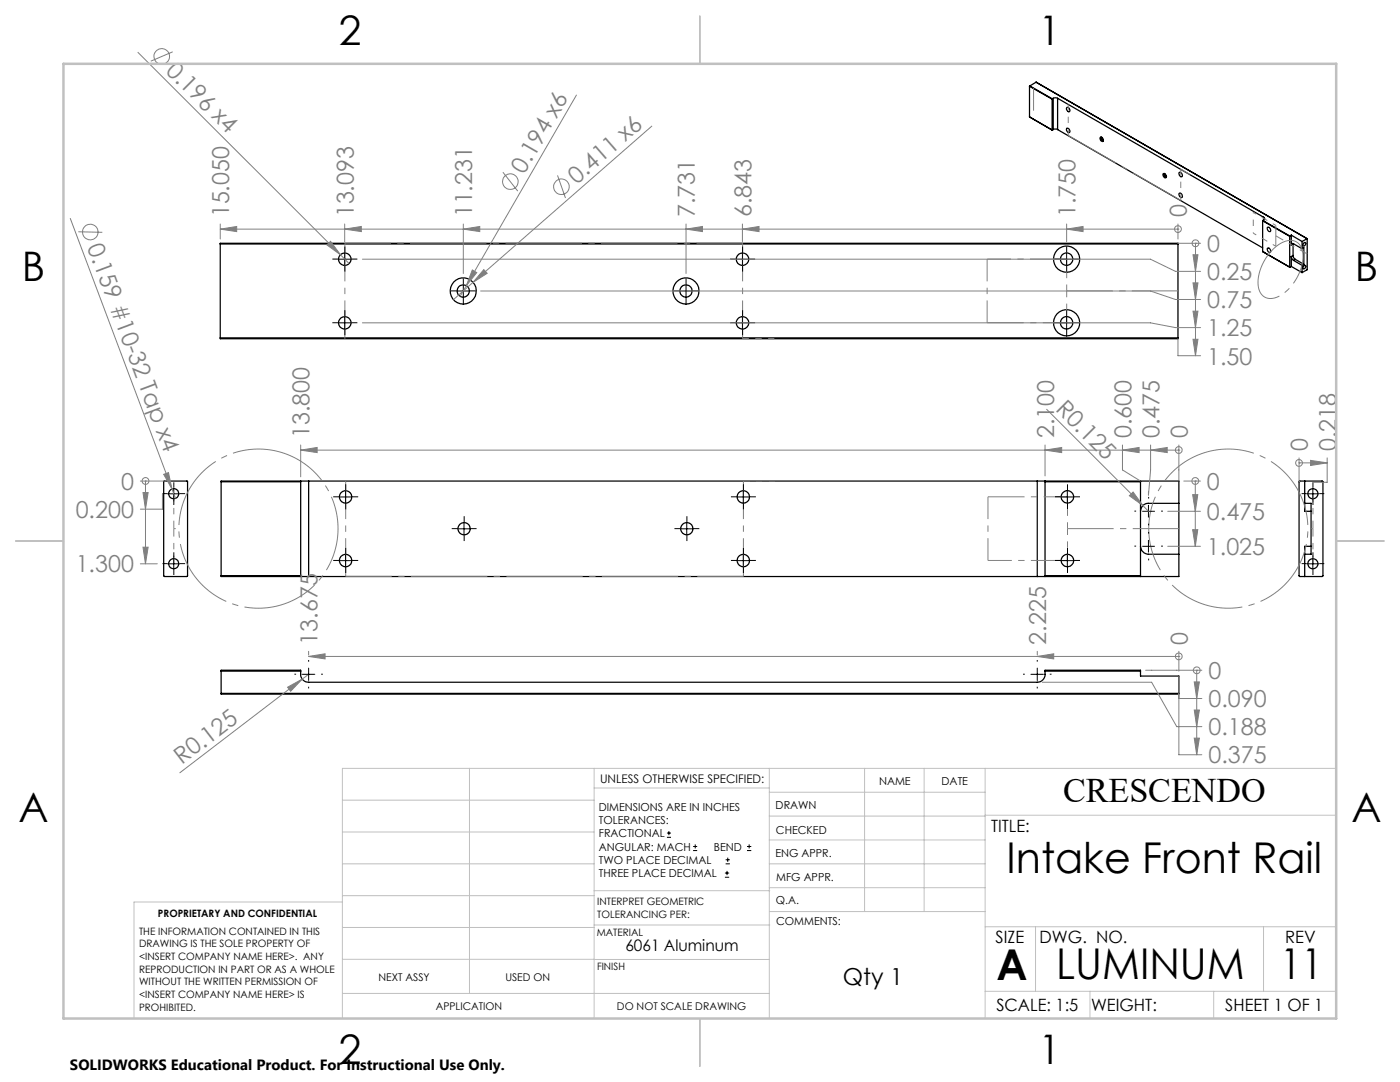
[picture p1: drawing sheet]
<svg xmlns="http://www.w3.org/2000/svg" width="279mm" height="216mm" viewBox="0 0 279 216" stroke-linecap="round" stroke-linejoin="round" font-family="sans-serif">
<g fill="none" stroke="#000" stroke-width=".25">
<path d="M205.5 17.2l4.5 2.6M205.5 17.2v6.1M205.5 17.1v.1M205.5 17.1l4.5 2.6M206.8 16.4l54.1 31.2M206.8 16.4l-1.3 .7M206.8 16.4h.1M210 19.8v6.1M210 19.7v.1M210.2 19.6l.3-.1 .6 .1M210.2 19.6l-.2 .1M210.2 19.6v6.3"/>
<path d="M211.1 19.6l41.1 23.8M211.1 19.6v6.3M205.5 23.3l4.5 2.7M205.5 23.3l4.5 2.6M210.2 25.9l.2-.1 .7 .1M210.2 25.9h-.2M211.1 25.9l40.9 23.6M212.9 25.6a.57 .57 0 0 1 .5 .9 .63 .63 0 0 1-.5-.9zM212.9 21.4a.5 .5 0 0 1 .5 .3 .5 .5 0 0 1-.1 .6 .63 .63 0 0 1-.4-.9zM219.6 27.4a.55 .55 0 0 1 .5 .9 .59 .59 0 0 1-.5-.9zM219.7 27.3a.67 .67 0 0 0 .5 .8M219.9 27.4l.3 .6"/>
<path d="M232.1 34.7a.49 .49 0 0 1 .6 .2 .49 .49 0 0 1-.1 .6 .63 .63 0 0 1-.5-.8zM232.3 34.6a.7 .7 0 0 0 .5 .8M232.4 34.7l.4 .5M235.4 38.6a.48 .48 0 0 1 .5 .3 .48 .48 0 0 1-.2 .5 .65 .65 0 0 1-.3-.8zM235.4 34.4a.54 .54 0 0 1 .5 .3 .54 .54 0 0 1-.1 .6 .6 .6 0 0 1-.4-.9zM44 48.7v-.2h191.1v.2M44 48.7v18.7M44 48.7h191.1M235.1 48.7v18.7M252 50.2h.1M252 50.2l5.4 3.1M252 44.1l5.4 3.1"/>
<path d="M252 44.1v6.1M252 44v.1M252 44l5.4 3.1M252.2 43.4a.27 .27 0 0 1 .2 .2 .27 .27 0 0 1-.2 .3M252.2 43.9l-.2 .1M252.2 43.4v.5M252.9 49.5a.5 .5 0 0 1 .6 .3 .5 .5 0 0 1-.1 .6 .63 .63 0 0 1-.5-.9zM252.9 45.4a.5 .5 0 0 1 .6 .2 .5 .5 0 0 1-.1 .6 .63 .63 0 0 1-.5-.8zM257.4 53.3h.1M257.4 47.2v6.1M257.4 47.1v.1M257.7 48.9a.28 .28 0 0 1 .1-.3 .28 .28 0 0 1 .4 0l1.7 1"/>
<path d="M257.7 51.2l.1 .4 .4 .4M257.7 46.9l2.2 1.3M257.7 46.9l-.3 .2M257.7 46.9v2M257.7 51.2v2M257.7 53.2l-.3 .1M257.7 53.2l2.2 1.2M258.1 51v.3l.4 .5M258.1 48.6v2.4M258.1 48.7l-.4 .2M258.1 51l-.4 .2M258.2 52l1.7 1"/>
<path d="M258.5 51.8l1.7 .9M258.5 51.8l-.3 .2M259.9 48.2v1.4M259.9 53v1.4M259.9 49.6l.3-.2v3.3M260.2 48.5l.2-.1a.37 .37 0 0 1 .1 .5 .37 .37 0 0 1-.5 .1zM260.2 53.1l.2-.1a.39 .39 0 0 1 .1 .4 .39 .39 0 0 1-.4 .2l-.1-.2zM260.2 52.7l-.3 .3M260.9 47.6l-1 .6M260.9 47.6v6.2l-1 .6M44 67.4v.2h191.1v-.2M44 67.4h191.1"/>
<path d="M32.7 96l4.7 .1v18.8l-.1 .1h-4.5l-.1-.1zM44.1 96.1v18.8M44.1 96.1h15.9M60 96h-15.9v.1M60 96v.1M60 96h1.6M60 96.1v18.8M61.6 96h145.4M61.6 96v19M207 96h1.6M207 96v19M208.6 96v.1"/>
<path d="M208.6 96.1h19M208.6 96h26.7v19h-26.7M208.6 96.1v18.8M227.6 96v.1M227.6 96.1v18.8M259.3 96h4.6l.1 .1v18.8l-.2 .1h-4.4l-.1-.1zM260.4 96v4.4M44.1 114.9v.1h15.9M44.1 114.9h15.9M60 114.9v.1M60 115h1.6M61.6 115h145.4"/>
<path d="M207 115h1.6M208.6 114.9v.1M208.6 114.9h19M227.6 114.9v.1M227.6 109a1.7 1.7 0 0 0 1.6 1.6h6.1M235.3 100.4h-6.1a1.63 1.63 0 0 0-1.6 1.6M260.4 100.4v1.6h1.3M260.4 100.4h1.3v10.2h-1.3M260.4 110.6v4.4M261.7 109h-1.3v1.6M44.1 133.9v-.2h15.9v.2M44.1 138.4v.1h191.2v-.1"/>
<path d="M44.1 133.9v4.5M44.1 133.9h15.9M44.1 138.4h191.2M60 133.9a1.71 1.71 0 0 0 1.6 2.2h145.4a1.7 1.7 0 0 0 1.6-2.2M208.6 133.9v-.2h19v.2M208.6 133.9h19M227.6 133.9v1h7.7v3.5"/>
<circle cx="68.8" cy="51.7" r="1.25"/>
<circle cx="92.5" cy="58.1" r="1.24"/>
<circle cx="92.5" cy="58.1" r="2.61"/>
<circle cx="136.9" cy="58.1" r="1.24"/>
<circle cx="136.9" cy="58.1" r="2.61"/>
<circle cx="148.2" cy="51.7" r="1.25"/>
<circle cx="212.9" cy="51.7" r="1.24"/>
<circle cx="212.9" cy="51.7" r="2.61"/>
<circle cx="68.8" cy="64.4" r="1.25"/>
<circle cx="148.2" cy="64.4" r="1.25"/>
<circle cx="212.9" cy="64.4" r="1.24"/>
<circle cx="212.9" cy="64.4" r="2.61"/>
<circle cx="34.7" cy="98.5" r="1.01"/>
<circle cx="69" cy="99.2" r="1.24"/>
<circle cx="148.3" cy="99.2" r="1.24"/>
<circle cx="213" cy="99.1" r="1.24"/>
<circle cx="262" cy="98.5" r="1.01"/>
<circle cx="34.7" cy="112.5" r="1.01"/>
<circle cx="69" cy="111.9" r="1.24"/>
<circle cx="92.6" cy="105.5" r="1.22"/>
<circle cx="137.1" cy="105.5" r="1.22"/>
<circle cx="148.3" cy="111.9" r="1.24"/>
<circle cx="213" cy="111.8" r="1.24"/>
<circle cx="262" cy="112.5" r="1.01"/>
</g>
<g fill="none" stroke="#808080" stroke-width=".2">
<path d="M27.5 10.4l40.4 40.4M34.5 10.3l-4.4 1.9M115.1 18.9l-22 38.1M100.4 34.4l2.9 3.7M111.3 35l1.6 4.5M130.1 25.1l-35.7 31.2M14 43.5l20.3 54.1M15.6 46.2l4.8 .2M44 45.7l3.2-.5v1zM44 45.7h191.1M44 44.7v3M65.2 48.9l.8-.7 1.9 2.6z"/>
<path d="M67.9 50.8l1.8 1.8M68.8 45.7l3.3-.5v1zM68.8 44.7v3.5M72.3 51.7h157.3l5 2.5h5M92.5 45.7l3.2-.5v1zM92.5 44.7v9.9M93.1 57l-1.3 2.1M94.3 53.9l.8 .5-2 2.6zM94.4 56.3l-3.9 3.5M95.9 58.1h133.7l5 1.7h5M96.6 53.8l.6 .7-2.8 1.8zM136.9 45.7l3.3-.5v1z"/>
<path d="M136.9 44.7v9.9M148.2 45.7l3.3-.5v1zM148.2 44.7v3.5M212.9 45.7l3.2-.5v1zM212.9 44.7v3.5M235.1 48.5h.1M235.1 48.5h4.5M235.1 45.7h.1M235.1 44.7v3M238.1 50.8h1l-.5 3.4zM238.1 56.4h1l-.5 3.4zM238.6 48.5v22.5"/>
<path d="M238.6 48.5h.1M72.3 64.4h157.3l5 1h5M235.1 67.6v3.4h4.5M238.1 62.1h1l-.5 3.3zM238.1 67.7h1l-.5 3.3zM28 96h4.8M28.5 98.3h1.1l-.6 3.3zM29 96h.1M29 96v16.5M32.4 98.5v3.1h-4.4M32.7 94.7l.9-.4 .7 3.3zM32.8 96h.1"/>
<path d="M34.3 97.6l.7 1.8M60 89.8l3.3-.5v1zM60 89.8h175.3M60 88.8v6.3M208.6 89.8l3.3-.5v1zM208.6 88.8v6.2M208.9 81.7l19.2 19.2M224 89.8l3.3-.5v1zM224 88.8v5l3.6 2.2M225.4 98.9l.7-.7 2 2.7zM229.6 89.8l3.3-.5v1zM229.6 88.8v5l-.4 5v-.6"/>
<path d="M235.3 89.8h.1M235.3 88.8v7.2M236.3 96h3.3M238 98.7h1l-.5 3.3zM238.5 96h.1M238.5 96v13M259.3 92.4h.1M259.3 96.1h.1M259.3 91.4v4.7M259.3 92.4h5.6M261.5 91.9l3.4 .5-3.4 .5zM264.9 91.4v4.8h-2.9"/>
<path d="M28 112.5h3.4M28.5 109.2h1.1l-.6 3.3zM228.1 100.9l1.1 1.1M233 102h6.6M233 109h6.6M238 105.7h1l-.5 3.3zM57.4 137.1l2.9-1.6-2.3 2.4zM60.3 135.5l-24.5 18.7M61.6 131l3.3-.5v1zM61.6 134.5l-1.3 1M61.6 131h173.7M61.6 130v.7"/>
<path d="M207 131l3.3-.5v1zM207 130v.7M208 136.1h21.8l5 8.9h5.1M228.6 133.7h11.3M235.3 139.4h4.6M235.3 134.9v15.7h4.6M235.3 131h.1M235.3 130v3.9M238.3 136.1h1.1l-.6 3.3zM238.8 133.7h.1M238.8 133.7v16.9M238.3 141.7h1.1l-.6 3.3z"/>
<path d="M238.3 147.3h1.1l-.6 3.3z"/>
<circle cx="32.3" cy="11.3" r="1.55"/>
<circle cx="101.8" cy="36.2" r="1.55"/>
<circle cx="112" cy="37.3" r="1.55"/>
<circle cx="18" cy="46.3" r="1.55"/>
<circle cx="235.1" cy="45.7" r=".68"/>
<circle cx="238.6" cy="48.5" r=".69"/>
<circle cx="29" cy="96" r=".67"/>
<circle cx="235.3" cy="89.8" r=".68"/>
<circle cx="238.5" cy="96" r=".68"/>
<circle cx="259.2" cy="92.4" r=".68"/>
<circle cx="235.3" cy="131" r=".68"/>
<circle cx="238.8" cy="133.8" r=".67"/>
</g>
<g fill="none" stroke="#000" stroke-width=".2">
<path d="M67.6 51.7h2.5M68.8 50.4v2.6M91.2 58.1h2.5M92.5 56.8v2.5M135.6 58.1h2.5M136.9 56.8v2.5M146.9 51.7h2.5M148.2 50.4v2.6M211.6 51.7h2.5M212.9 50.4v2.6M67.6 64.4h2.5M68.8 63.1v2.6"/>
<path d="M146.9 64.4h2.5M148.2 63.1v2.6M211.6 64.4h2.5M212.9 63.1v2.6M33.4 98.5h2.5M34.7 97.3v2.5M67.7 99.2h2.5M69 97.9v2.5M147.1 99.2h2.5M148.3 97.9v2.5M211.8 99.2h2.5M213 97.9v2.5"/>
<path d="M260.8 98.5h2.4M262 97.3v2.5M33.4 112.5h2.5M34.7 111.2v2.5M67.7 111.9h2.5M69 110.6v2.5M91.4 105.5h2.5M92.6 104.2v2.6M135.8 105.5h2.5M137.1 104.2v2.6M147.1 111.9h2.5M148.3 110.6v2.5"/>
<path d="M211.8 111.9h2.5M213 110.6v2.5M228 102h2.5M228 109h2.5M229.2 100.8v2.5M229.2 107.7v2.5M260.8 112.5h2.4M262 111.2v2.5M60.3 134.5h2.5M61.6 133.3v2.5M205.7 134.5h2.5M207 133.3v2.5"/>
<path d="M133.1 167.1h.8M133.1 166.2h.8M133.5 165.8v.9M138.3 169.7h.8M138.3 168.9h.8M138.7 168.5v.8M144.7 175h.8M144.7 174.2h.8M144.8 172.4h.9M144.8 171.6h.9M145.1 173.8v.8M145.2 171.1v.9"/>
<path d="M149.1 169.7h.8M149.1 168.9h.8M149.5 168.5v.8"/>
</g>
<path d="M254.2 49.6a9 9 0 0 0-2.9 8.2 2.54 2.54 0 0 0 3.9 1.3 9.5 9.5 0 0 0 4.7-9 2.53 2.53 0 0 0-3.9-1.8l-1.8 1.3" fill="none" stroke="#808080" stroke-width=".2" stroke-dasharray="15.2 1.3 1.3 1.3" stroke-dashoffset="1.1" stroke-linecap="butt"/>
<path d="M56.2 90.3a15.9 15.9 0 0 1 6.5 26.5 15.9 15.9 0 0 1-26.4-7 15.9 15.9 0 0 1 18.8-19.8l1.1 .3M240.5 90.3a15.9 15.9 0 0 0-6.5 26.5 15.9 15.9 0 0 0 26.4-7 15.9 15.9 0 0 0-18.8-19.8l-1.1 .3" fill="none" stroke="#808080" stroke-width=".2" stroke-dasharray="15.2 1.3 1.3 1.3" stroke-dashoffset="5.4" stroke-linecap="butt"/>
<g fill="none" stroke="#000" stroke-width=".2" stroke-dasharray="15.2 1.3 1.3 1.3" stroke-linecap="butt">
<path d="M67.6 51.7h-1.3M68.8 50.4v-1.2M68.8 52.9v1.3M70.1 51.7h1.2M91.2 58h-1.2M92.5 56.8v-1.2M92.5 59.3v1.2M93.7 58h1.2M135.7 58h-1.3M136.9 56.8v-1.2M136.9 59.3v1.2M138.2 58h1.2"/>
<path d="M147 51.7h-1.3M148.2 50.4v-1.2M148.2 52.9v1.3M149.5 51.7h1.2M211.6 51.7h-1.2M212.9 50.4v-1.2M212.9 52.9v1.3M214.1 51.7h1.3M67.6 64.4h-1.3M68.8 63.1v-1.2M68.8 65.6v1.3M70.1 64.4h1.2"/>
<path d="M147 64.4h-1.3M148.2 63.1v-1.2M148.2 65.6v1.3M149.5 64.4h1.2M211.6 64.4h-1.2M212.9 63.1v-1.2M212.9 65.6v1.3M214.1 64.4h1.3M33.4 98.5h-1M34.7 97.2v-1M34.7 99.7v1.1M35.9 98.5h1"/>
<path d="M67.7 99.1h-1.2M69 97.9v-1.3M70.2 99.1h1.3M147.1 99.1h-1.2M148.4 97.9v-1.3M149.6 99.1h1.3M211.8 99.1h-1.3M213 97.9v-1.3M214.3 99.1h1.2M229.2 99.5v-.3M260.8 98.5h-1M262 97.2v-1"/>
<path d="M262 99.7v1.1M263.3 98.5h1M33.4 112.5h-1M34.7 111.2v-1M34.7 113.7v1M35.9 112.5h1M67.7 111.8h-1.2M69 110.6v-1.3M69 113.1v1.2M69 100.4v1.2M70.2 111.8h1.3M91.4 105.5h-1.2"/>
<path d="M92.6 104.2v-1.2M92.6 106.7v1.3M93.9 105.5h1.2M135.8 105.5h-1.2M137.1 104.2v-1.2M137.1 106.7v1.3M138.3 105.5h1.3M147.1 111.8h-1.2M148.4 110.6v-1.3M148.4 113.1v1.2M148.4 100.4v1.2M149.6 111.8h1.3"/>
<path d="M211.8 111.8h-1.3M213 110.6v-1.3M213 113.1v1.2M213 100.4v1.2M214.3 111.8h1.2M226.7 102h-.3M226.7 109h-.3M229.2 104.5v.3M229.2 106.5v-.4M229.2 111.5v.3M231.7 102h.4M231.7 109h.4"/>
<path d="M260.8 112.5h-1M262 111.2v-1M262 113.7v1M263.3 112.5h1M59.1 134.5h-.3M61.6 132v-.3M61.6 137v.4M64.1 134.5h.3M204.5 134.5h-.3M207 132v-.3M207 137v.4M209.5 134.5h.3"/>
</g>
<g fill="none" stroke="#808080" stroke-width=".2" stroke-dasharray="15.2 1.3 1.3 1.3" stroke-linecap="butt">
<path d="M206.3 19.8v2.3M206.3 19.8v-2.3M206.3 19.8l-.1 .1M213.2 27v-1M213.2 21.8v-1M235.6 33.8v1M235.6 39v1M237.4 34.8l-1.8-1M68.8 48.5v3.2M148.2 51.7v-3.2M254.6 47.1v2M254.6 45v2.1"/>
<path d="M68.8 64.4v3.2M148.2 67.6v-3.2M69 99.1v-3.1M148.4 96v3.1M34.7 105.5h.4M69 115v-3.2M148.4 111.8v3.2M262 105.5h-.4"/>
</g>
<path d="M260.9 50.7l-6.3-3.6" fill="none" stroke="#808080" stroke-width=".2" stroke-dasharray="15.2 1.3 1.3 1.3" stroke-dashoffset="13.5" stroke-linecap="butt"/>
<path d="M250.1 42.4l4.5 2.6M254.6 49.1l-4.5-2.6" fill="none" stroke="#808080" stroke-width=".2" stroke-dasharray="15.2 1.3 1.3 1.3" stroke-dashoffset="14.6" stroke-linecap="butt"/>
<path d="M213.2 26v-4.2M235.6 34.8v4.2M250.1 46.5v-4.1" fill="none" stroke="#808080" stroke-width=".2" stroke-dasharray="15.2 1.3 1.3 1.3" stroke-dashoffset="15.1" stroke-linecap="butt"/>
<path d="M235.6 40l-22.4-13" fill="none" stroke="#808080" stroke-width=".2" stroke-dasharray="15.2 1.3 1.3 1.3" stroke-dashoffset="4.2" stroke-linecap="butt"/>
<path d="M34.7 105.5v7M34.7 105.5v-7M262 105.5v7M262 105.5v-7" fill="none" stroke="#808080" stroke-width=".2" stroke-dasharray="15.2 1.3 1.3 1.3" stroke-dashoffset="13.7" stroke-linecap="butt"/>
<path d="M148.2 48.5h-79.4M235.1 58h-22.2M148.4 115h-79.4M235.3 105.5h-22.3" fill="none" stroke="#808080" stroke-width=".2" stroke-dasharray="15.2 1.3 1.3 1.3" stroke-dashoffset="6" stroke-linecap="butt"/>
<path d="M212.9 58v-6.3M154.6 67.6h-6.4M212.9 64.4v-6.4M154.7 96h-6.3M213 99.1v6.4M213 105.5v6.3" fill="none" stroke="#808080" stroke-width=".2" stroke-dasharray="15.2 1.3 1.3 1.3" stroke-dashoffset="14" stroke-linecap="butt"/>
<path d="M212.9 51.7h-15.9M197 64.4h15.9M197.2 99.1h15.8M213 111.8h-15.8" fill="none" stroke="#808080" stroke-width=".2" stroke-dasharray="15.2 1.3 1.3 1.3" stroke-dashoffset="7.9" stroke-linecap="butt"/>
<path d="M68.8 51.7v12.7M197 51.7v12.7M148.2 64.4v-12.7M148.4 99.1v12.7M69 111.8v-12.7M197.2 111.8v-12.7" fill="none" stroke="#808080" stroke-width=".2" stroke-dasharray="15.2 1.3 1.3 1.3" stroke-dashoffset="10.8" stroke-linecap="butt"/>
<g fill="none" stroke="#c0c0c0" stroke-width=".2">
<path d="M68.3 159.7h50.3M93.7 153.3v44.9M118.6 153.3v49.9M118.6 157.2h34.9M153.5 153.3v49.9M153.5 158.1h43.1M172.5 153.3v28.6M184.4 153.3v28.6M196.6 153.3v49.9M266.7 153.3h-198.4v49.9M68.3 178.7h50.3M68.3 172.4h50.3"/>
<path d="M68.3 166h50.3M68.3 180h-41.6v23.2M118.6 177.7h35M153.5 167.6h43.1M153.5 162.8h43.1M153.5 172.4h43.1M153.5 177.1h43.1M196.6 162.7h70.1M68.3 198.2h85.2M68.3 191.4l85.2 .1M68.3 185.1h50.3M118.6 184.6h35"/>
<path d="M153.6 181.9h43M196.6 197.8h70.1M196.6 184.9h70.1M206.7 184.9v12.9M217.5 197.8v5.4M242.2 197.8v5.4M252.2 184.9v12.9"/>
</g>
<path d="M139.7 3.2v9.5M3.1 107.9h9.6M266.7 107.9h9.5M139.7 203.2v9.6" fill="none" stroke="#c0c0c0" stroke-width=".25"/>
<path d="M12.7 12.7h254v190.5h-254z" fill="none" stroke="#c0c0c0" stroke-width=".5"/>
<g fill="#808080">
<path d="M225.4 98.9l.7-.7 2 2.7z"/>
<path d="M32.7 94.7l.9-.4 .7 3.3z"/>
<path d="M65.2 48.9l.8-.7 1.9 2.6z"/>
<path d="M57.4 137.1l2.9-1.6-2.3 2.4z"/>
<path d="M96.6 53.8l.6 .7-2.8 1.8z"/>
<path d="M94.3 53.9l.8 .5-2 2.6z"/>
<path d="M238 98.7h1l-.5 3.3zM238 105.7h1l-.5 3.3zM238.3 136.1h1.1l-.6 3.3zM238.3 141.7h1.1l-.6 3.3zM238.3 147.3h1.1l-.6 3.3zM28.5 98.3h1.1l-.6 3.3zM28.5 109.2h1.1l-.6 3.3zM238.1 50.8h1l-.5 3.4zM238.1 56.4h1l-.5 3.4zM238.1 62.1h1l-.5 3.3zM238.1 67.7h1l-.5 3.3z"/>
<path d="M224 89.8l3.3-.5v1zM208.6 89.8l3.3-.5v1zM60 89.8l3.3-.5v1zM229.6 89.8l3.3-.5v1zM207 131l3.3-.5v1zM61.6 131l3.3-.5v1zM261.5 91.9l3.4 .5-3.4 .5zM212.9 45.7l3.2-.5v1zM148.2 45.7l3.3-.5v1zM136.9 45.7l3.3-.5v1zM92.5 45.7l3.2-.5v1zM68.8 45.7l3.3-.5v1zM44 45.7l3.2-.5v1z"/>
</g>
<g font-size="8.5">
<text x="200.9" y="174.2">Intake Front Rail</text>
<text x="198.9" y="195.5">A</text>
<text x="210.8" y="195.4">LUMINUM</text>
<text x="255.5" y="195.4">11</text>
</g>
<g font-size="8.1">
<text x="67.6" y="8.9">2</text>
<text x="207.3" y="8.9">1</text>
<text x="4.4" y="56.2">B</text>
<text x="270.4" y="56.2">B</text>
<text x="3.7" y="164.1">A</text>
<text x="269.7" y="164.1">A</text>
<text x="67.6" y="212.4">2</text>
<text x="207.3" y="212.4">1</text>
</g>
<text font-size="6.9" x="212.2" y="160.1">CRESCENDO</text>
<g font-size="4.7" fill="#808080">
<text x="32.9" y="14.3" transform="rotate(45 32.9 14.3)">0.196 x4</text>
<text x="104.6" y="34.9" transform="rotate(-60 104.6 34.9)">0.194 x6</text>
<text x="115.1" y="36.8" transform="rotate(-41 115.1 36.8)">0.411 x6</text>
<text x="45.7" y="43.4" transform="rotate(-90 45.7 43.4)">15.050</text>
<text x="70.6" y="43.4" transform="rotate(-90 70.6 43.4)">13.093</text>
<text x="94.2" y="43.4" transform="rotate(-90 94.2 43.4)">11.231</text>
<text x="138.7" y="43.4" transform="rotate(-90 138.7 43.4)">7.731</text>
<text x="150" y="43.4" transform="rotate(-90 150 43.4)">6.843</text>
<text x="214.6" y="43.4" transform="rotate(-90 214.6 43.4)">1.750</text>
<text x="236.9" y="43.4" transform="rotate(-90 236.9 43.4)">0</text>
<text x="17.3" y="49.3" transform="rotate(69 17.3 49.3)">0.159 #10-32 Tap x4</text>
<text x="240.9" y="50.3">0</text>
<text x="240.9" y="55.9">0.25</text>
<text x="240.9" y="61.5">0.75</text>
<text x="240.9" y="67.1">1.25</text>
<text x="240.9" y="72.7">1.50</text>
<text x="210.5" y="81.9" transform="rotate(45 210.5 81.9)">R0.125</text>
<text x="61.8" y="87.5" transform="rotate(-90 61.8 87.5)">13.800</text>
<text x="210.4" y="87.5" transform="rotate(-90 210.4 87.5)">2.100</text>
<text x="225.8" y="87.5" transform="rotate(-90 225.8 87.5)">0.600</text>
<text x="231.4" y="87.5" transform="rotate(-90 231.4 87.5)">0.475</text>
<text x="237" y="87.5" transform="rotate(-90 237 87.5)">0</text>
<text x="261" y="90" transform="rotate(-90 261 90)">0</text>
<text x="266.6" y="90" transform="rotate(-90 266.6 90)">0.218</text>
<text x="24.2" y="97.7">0</text>
<text x="240.9" y="97.7">0</text>
<text x="15.1" y="103.3">0.200</text>
<text x="240.9" y="103.8">0.475</text>
<text x="240.9" y="110.7">1.025</text>
<text x="15.1" y="114.2">1.300</text>
<text x="63.4" y="128.6" transform="rotate(-90 63.4 128.6)">13.675</text>
<text x="208.8" y="128.6" transform="rotate(-90 208.8 128.6)">2.225</text>
<text x="237" y="128.6" transform="rotate(-90 237 128.6)">0</text>
<text x="241.2" y="135.5">0</text>
<text x="241.2" y="141.1">0.090</text>
<text x="241.2" y="146.7">0.188</text>
<text x="36.3" y="152.7" transform="rotate(-37 36.3 152.7)">R0.125</text>
<text x="241.2" y="152.3">0.375</text>
</g>
<text font-size="4.7" x="168.2" y="196.6">Qty 1</text>
<g font-size="3.4">
<text x="197.8" y="166">TITLE:</text>
<text x="198.7" y="188.1">SIZE</text>
<text x="207.5" y="188.1">DWG. NO.</text>
<text x="256.5" y="188.2">REV</text>
<text x="198.8" y="201.7">SCALE: 1:5</text>
<text x="217.7" y="201.8">WEIGHT:</text>
<text x="244.5" y="201.7">SHEET 1 OF 1</text>
</g>
<text font-size="3.2" x="124.8" y="189.8">6061 Aluminum</text>
<text font-size="3" x="14" y="213.5">SOLIDWORKS Educational Product. For Instructional Use Only.</text>
<text font-size="2.4" x="119.8" y="156.2">UNLESS OTHERWISE SPECIFIED:</text>
<g font-size="2.2">
<text x="119.5" y="161.8">DIMENSIONS ARE IN INCHES</text>
<text x="154.8" y="161.4">DRAWN</text>
<text x="175.4" y="156.6">NAME</text>
<text x="187.9" y="156.7">DATE</text>
<text x="119.5" y="164.4">TOLERANCES:</text>
<text x="119.5" y="167.1">FRACTIONAL</text>
<text x="154.9" y="166.3">CHECKED</text>
<text x="119.5" y="169.7">ANGULAR: MACH</text>
<text x="119.5" y="172.4">TWO PLACE DECIMAL</text>
<text x="142.5" y="169.7">BEND</text>
<text x="154.8" y="171">ENG APPR.</text>
<text x="119.5" y="175">THREE PLACE DECIMAL</text>
<text x="154.9" y="175.7">MFG APPR.</text>
<text x="154.9" y="180.4">Q.A.</text>
<text x="154.9" y="184.6">COMMENTS:</text>
</g>
<g font-size="2.1">
<text x="75.5" y="195.7">NEXT ASSY</text>
<text x="100.9" y="195.7">USED ON</text>
<text x="86.9" y="201.5">APPLICATION</text>
<text x="123.1" y="201.6">DO NOT SCALE DRAWING</text>
</g>
<g font-size="2">
<text x="31.5" y="182.9">PROPRIETARY AND CONFIDENTIAL</text>
<text x="119.2" y="180.6">INTERPRET GEOMETRIC</text>
<text x="119.2" y="183.1">TOLERANCING PER:</text>
<text x="27.8" y="186.5">THE INFORMATION CONTAINED IN THIS</text>
<text x="27.8" y="189">DRAWING IS THE SOLE PROPERTY OF</text>
<text x="27.8" y="191.6">&lt;INSERT COMPANY NAME HERE&gt;. ANY</text>
<text x="119.1" y="186.7">MATERIAL</text>
<text x="27.8" y="194.1">REPRODUCTION IN PART OR AS A WHOLE</text>
<text x="27.8" y="196.6">WITHOUT THE WRITTEN PERMISSION OF</text>
<text x="119.1" y="193.5">FINISH</text>
<text x="27.8" y="199.1">&lt;INSERT COMPANY NAME HERE&gt; IS</text>
<text x="27.8" y="201.7">PROHIBITED.</text>
</g>
</svg>
